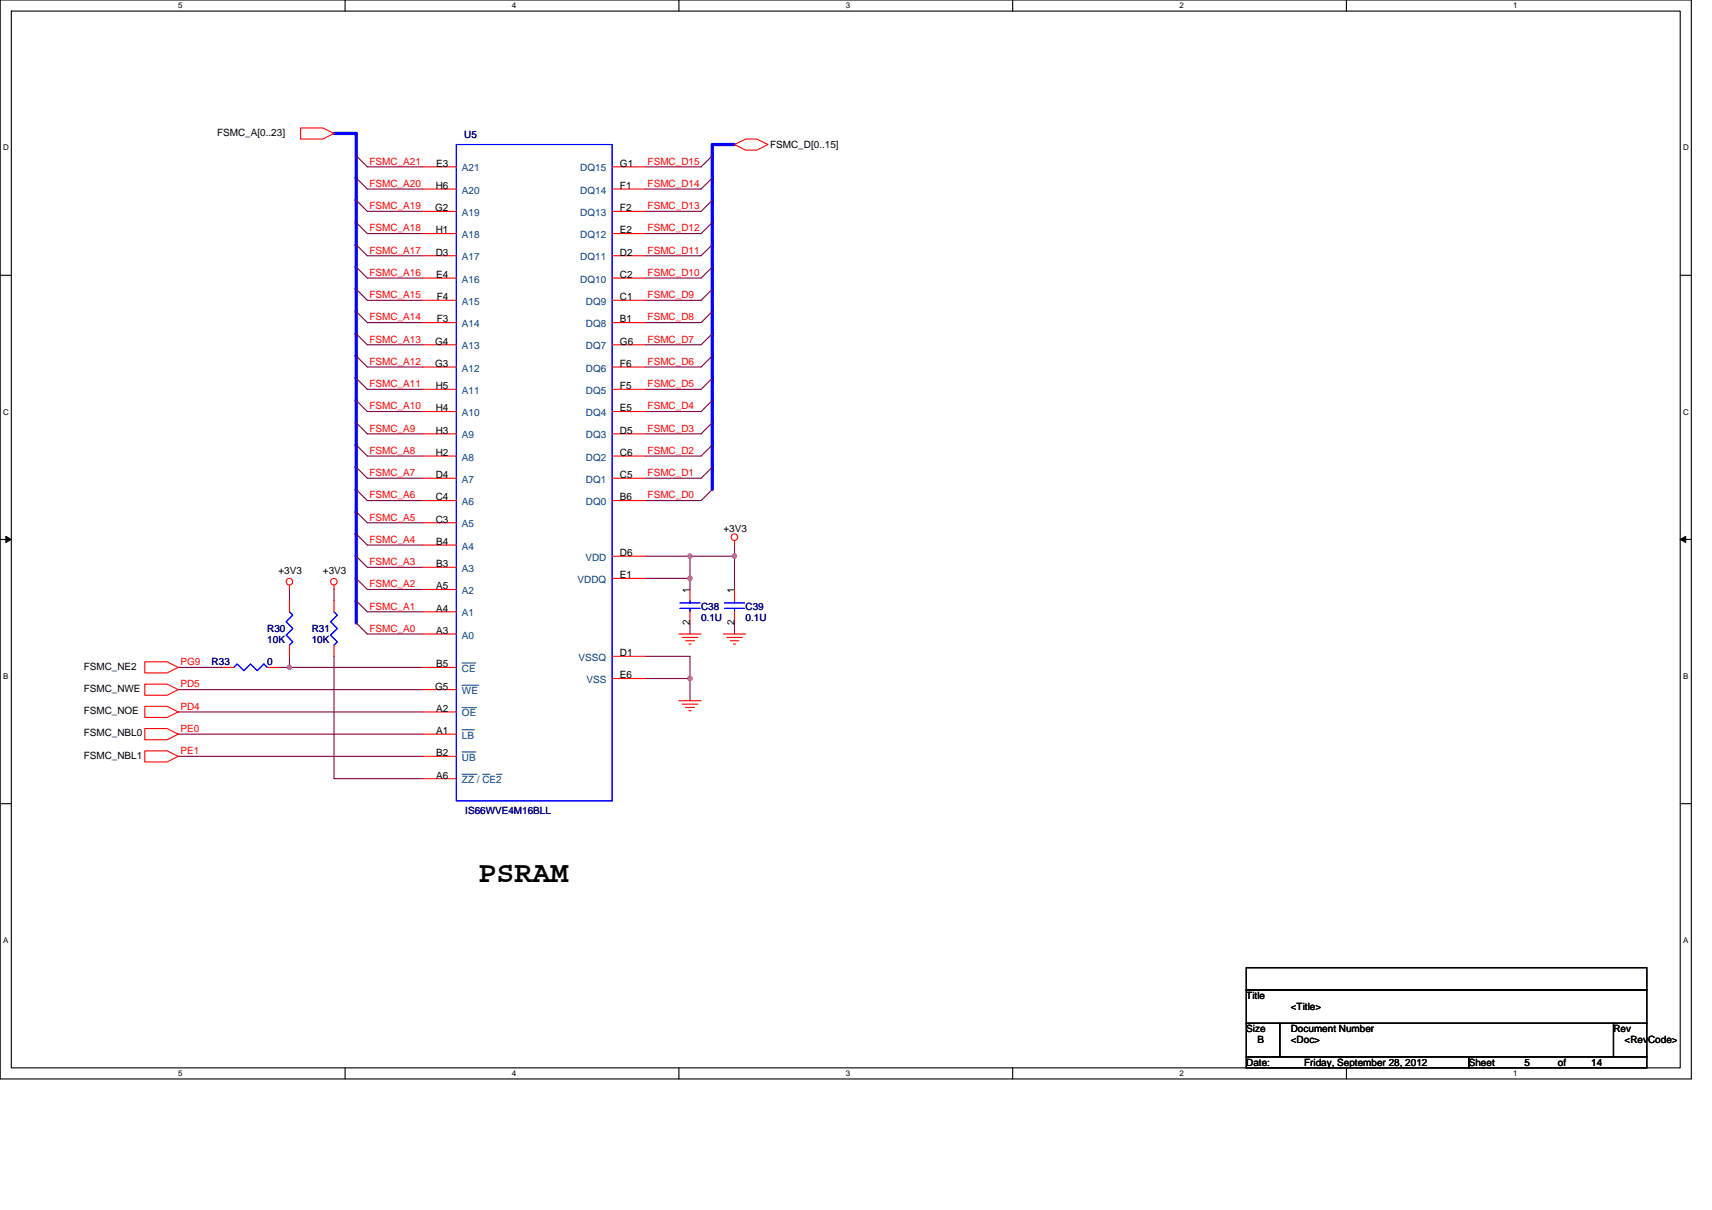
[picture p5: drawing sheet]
<svg xmlns="http://www.w3.org/2000/svg" width="297mm" height="210mm" viewBox="0 0 297 210" stroke-linecap="round" stroke-linejoin="round" font-family="sans-serif">
<path d="M0 0h293.5v187.2h-293.5zM2 1.9h289.5v183.4h-289.5z" fill="none" stroke="#000" stroke-width=".19"/>
<g fill="#fff">
<path d="M30.9 .2h.8v1.6h-.8z"/>
<path d="M30.9 185.5h.8v1.6h-.8z"/>
</g>
<path d="M59.9 0v1.9M59.9 185.3v1.9" fill="none" stroke="#000" stroke-width=".19"/>
<g fill="#fff">
<path d="M88.8 .2h.8v1.6h-.8z"/>
<path d="M88.8 185.5h.8v1.6h-.8z"/>
</g>
<path d="M117.8 0v1.9M117.8 185.3v1.9" fill="none" stroke="#000" stroke-width=".19"/>
<g fill="#fff">
<path d="M146.7 .2h.8v1.6h-.8z"/>
<path d="M146.7 185.5h.8v1.6h-.8z"/>
</g>
<path d="M175.7 0v1.9M175.7 185.3v1.9" fill="none" stroke="#000" stroke-width=".19"/>
<g fill="#fff">
<path d="M204.7 .2h.7v1.6h-.7z"/>
<path d="M204.7 185.5h.7v1.6h-.7z"/>
</g>
<path d="M233.6 0v1.9M233.6 185.3v1.9" fill="none" stroke="#000" stroke-width=".19"/>
<g fill="#fff">
<path d="M262.6 .2h.7v1.6h-.7z"/>
<path d="M262.6 185.5h.7v1.6h-.7z"/>
<path d="M.5 24.8h1v1.6h-1z"/>
<path d="M292 24.8h1v1.6h-1z"/>
<path d="M.5 70.7h1v1.5h-1z"/>
<path d="M292 70.7h1v1.5h-1z"/>
</g>
<path d="M0 47.8h2M291.5 47.8h2" fill="none" stroke="#000" stroke-width=".19"/>
<g fill="#fff">
<path d="M.5 116.5h.9v1.6h-.9z"/>
<path d="M292 116.5h.9v1.6h-.9z"/>
</g>
<path d="M0 93.6h2M291.5 93.6h2" fill="none" stroke="#000" stroke-width=".19"/>
<path d="M1 93.1l1 .5-1 .5zM291.5 93.6l1-.5v1z" fill="#000" stroke="#000" stroke-width=".17"/>
<g fill="#fff">
<path d="M.5 162.4h.9v1.5h-.9z"/>
<path d="M292 162.4h.9v1.5h-.9z"/>
</g>
<path d="M0 139.5h2M291.5 139.5h2M216.2 177.6h5.8v5.8h-5.8zM216.2 167.9h69.5v3.9h-69.5zM216.2 171.8h69.5v5.8h-69.5zM222 177.6h57.9v5.8h-57.9zM279.9 177.6h5.8v5.8h-5.8zM216.2 183.4h38.6v1.9h-38.6zM254.8 183.4h30.9v1.9h-30.9z" fill="none" stroke="#000" stroke-width=".19"/>
<g fill="none" stroke="#800040" stroke-width=".19">
<path d="M61.8 27l1.9 2h9.7M61.8 30.9l1.9 1.9h9.7M61.8 34.7l1.9 2h9.7M61.8 38.6l1.9 1.9h9.7M123.6 27l-2 2h-9.6M123.6 30.9l-2 1.9h-9.6M123.6 34.7l-2 2h-9.6M123.6 38.6l-2 1.9h-9.6M61.8 42.5l1.9 1.9h9.7M61.8 46.3l1.9 2h9.7M61.8 50.2l1.9 1.9h9.7M61.8 54l1.9 2h9.7"/>
<path d="M61.8 57.9l1.9 1.9h9.7M123.6 42.5l-2 1.9h-9.6M123.6 46.3l-2 2h-9.6M123.6 50.2l-2 1.9h-9.6M123.6 54l-2 2h-9.6M123.6 57.9l-2 1.9h-9.6M61.8 61.8l1.9 1.9h9.7M61.8 65.6l1.9 2h9.7M61.8 69.5l1.9 1.9h9.7M61.8 73.3l1.9 2h9.7M61.8 77.2l1.9 1.9h9.7M123.6 61.8l-2 1.9h-9.6"/>
<path d="M123.6 65.6l-2 2h-9.6M123.6 69.5l-2 1.9h-9.6M123.6 73.3l-2 2h-9.6M123.6 77.2l-2 1.9h-9.6M61.8 92.6l1.9 2h9.7M61.8 96.5l1.9 1.9h9.7M61.8 81.1l1.9 1.9h9.7M61.8 84.9l1.9 2h9.7M61.8 88.8l1.9 1.9h9.7M112 96.5h7.7M123.6 81.1l-2 1.9h-9.6M123.6 84.9l-2 2h-9.6"/>
<path d="M127.4 94.6v1.9M127.4 96.5v5.8M127.4 96.5h-7.7v3.9M30.9 115.8h7.7M30.9 119.7h42.5M48.3 115.8h1.9M50.2 102.3v1.9M50.2 115.8h23.2M50.2 113.9v1.9M58 102.3v1.9M58 113.9v21.2h15.4M61.8 100.4l1.9 1.9h9.7"/>
<path d="M61.8 104.2l1.9 2h9.7M61.8 108.1l1.9 1.9h9.7M112 113.9h7.7v3.9M112 117.8h7.7v3.8M112 100.4h7.7v1.9M119.7 108.1v1.9M127.4 108.1v1.9M30.9 123.5h42.5M30.9 127.4h42.5M30.9 131.3h42.5"/>
</g>
<g fill="#f0f" stroke="#f0f" stroke-width=".19">
<circle cx="119.7" cy="117.7" r=".38"/>
<circle cx="50.2" cy="115.8" r=".38"/>
<circle cx="119.7" cy="96.5" r=".38"/>
<circle cx="127.4" cy="96.5" r=".38"/>
<circle cx="119.7" cy="100.4" r=".38"/>
</g>
<path d="M58 23.2h3.8v84.9M127.4 25.1h-3.8v59.8" fill="none" stroke="#00f" stroke-width=".57"/>
<g fill="none" stroke="#f00" stroke-width=".19">
<path d="M52.2 22.2h3.8l2 1-2 .9h-3.8zM73.4 32.8h5.8M73.4 36.7h5.8M73.4 29h5.8M106.2 32.8h5.8M106.2 36.7h5.8M106.2 29h5.8M127.4 25.1l2-1h1.9l1.9 1-1.9 1h-1.9zM73.4 56h5.8M73.4 52.1h5.8M73.4 48.3h5.8M73.4 44.4h5.8"/>
<path d="M73.4 40.5h5.8M73.4 59.8h5.8M106.2 56h5.8M106.2 52.1h5.8M106.2 48.3h5.8M106.2 44.4h5.8M106.2 40.5h5.8M106.2 59.8h5.8M73.4 79.1h5.8M73.4 75.3h5.8M73.4 71.4h5.8M73.4 67.6h5.8"/>
<path d="M73.4 63.7h5.8M106.2 79.1h5.8M106.2 75.3h5.8M106.2 71.4h5.8M106.2 67.6h5.8M106.2 63.7h5.8M73.4 86.9h5.8M73.4 83h5.8M73.4 98.4h5.8M73.4 94.6h5.8M73.4 90.7h5.8M106.2 86.9h5.8"/>
<path d="M106.2 83h5.8M106.2 96.5h5.8M127.4 93.8v.8M25.1 114.9h3.9l1.9 .9-1.9 1h-3.9zM25.1 118.7h3.9l1.9 1-1.9 .9h-3.9zM38.6 115.8h2M46.4 115.8h1.9M50.2 101.5v.8M50.2 104.2v2M50.2 112v1.9M58 101.5v.8M58 104.2v2"/>
<path d="M58 112v1.9M73.4 115.8h5.8M73.4 119.7h5.8M73.4 110h5.8M73.4 106.2h5.8M73.4 102.3h5.8M106.2 113.9h5.8M106.2 100.4h5.8M106.2 117.8h5.8M117.8 110h3.8M118.4 110.6h2.7M119 111.2h1.5"/>
<path d="M119.5 111.8h.4M119.7 102.3v1.9M119.7 106.2v1.9M125.5 110h3.9M126.1 110.6h2.7M126.7 111.2h1.5M127.3 111.8h.3M127.4 102.3v1.9M127.4 106.2v1.9M25.1 122.6h3.9l1.9 .9-1.9 1h-3.9zM25.1 126.4h3.9l1.9 1-1.9 1h-3.9zM25.1 130.3h3.9l1.9 1-1.9 .9h-3.9z"/>
<path d="M73.4 127.4h5.8M73.4 123.5h5.8M73.4 135.1h5.8M73.4 131.3h5.8M117.8 121.6h3.8M118.4 122.2h2.7M119 122.8h1.5M119.5 123.3h.4"/>
<circle cx="127.4" cy="93.2" r=".57"/>
<circle cx="50.2" cy="100.9" r=".57"/>
<circle cx="57.9" cy="100.9" r=".57"/>
</g>
<path d="M79.2 25.1h27v113.9h-27zM40.6 115.8l.5-.6 1.2 1.2 1.2-1.2 1.1 1.2 1.2-1.2 .6 .6M50.2 106.2l.6 .5-1.1 1.2 1.1 1.2-1.1 1.1 1.1 1.2-.6 .6M58 106.2l.5 .5-1.1 1.2 1.1 1.2-1.1 1.1 1.1 1.2-.5 .6M118 105.6h3.5M118 104.6h3.5M119.7 104.2v.4M119.7 105.6v.6M125.7 105.6h3.5M125.7 104.6h3.5M127.4 104.2v.4M127.4 105.6v.6" fill="none" stroke="#00f" stroke-width=".19"/>
<path d="M80.2 115.1h2.4M80.2 118.9h2.8M80.2 126.6h2.1M80.2 122.8h2.5M80.2 134.4h2.6M80.2 130.5h2.4M83.7 134.4h1.3M86.1 134.4h1" fill="none" stroke="#004080" stroke-width=".17"/>
<text font-size="5.2" x="83" y="153">PSRAM</text>
<g font-size="1.7">
<text x="37.7" y="23.5">FSMC_A[0..23]</text>
<text x="75.7" y="28.9">E3</text>
<text x="107.6" y="28.9">G1</text>
<text x="133.6" y="25.7">FSMC_D[0..15]</text>
<text x="75.6" y="32.8">H6</text>
<text x="107.6" y="32.8">F1</text>
<text x="75.5" y="36.7">G2</text>
<text x="75.6" y="40.5">H1</text>
<text x="107.6" y="40.5">E2</text>
<text x="107.6" y="36.7">F2</text>
<text x="75.6" y="44.4">D3</text>
<text x="107.6" y="44.4">D2</text>
<text x="75.7" y="48.2">E4</text>
<text x="75.8" y="52.1">F4</text>
<text x="107.6" y="48.2">C2</text>
<text x="107.6" y="52.1">C1</text>
<text x="75.5" y="59.8">G4</text>
<text x="75.8" y="56">F3</text>
<text x="107.6" y="56">B1</text>
<text x="107.6" y="59.8">G6</text>
<text x="75.5" y="63.7">G3</text>
<text x="107.6" y="63.7">F6</text>
<text x="75.6" y="71.4">H4</text>
<text x="75.6" y="67.5">H5</text>
<text x="107.6" y="71.4">E5</text>
<text x="107.6" y="67.5">F5</text>
<text x="75.6" y="75.3">H3</text>
<text x="107.6" y="75.3">D5</text>
<text x="75.6" y="83">D4</text>
<text x="75.6" y="79.1">H2</text>
<text x="107.6" y="83">C5</text>
<text x="107.6" y="79.1">C6</text>
<text x="75.6" y="86.8">C4</text>
<text x="107.6" y="86.8">B6</text>
<text x="75.6" y="90.7">C3</text>
<text x="75.7" y="94.6">B4</text>
<text x="125.5" y="92.3">+3V3</text>
<text x="48.3" y="99.6">+3V3</text>
<text x="56" y="99.6">+3V3</text>
<text x="75.7" y="98.4">B3</text>
<text x="107.6" y="96.5">D6</text>
<text x="107.6" y="100.4">E1</text>
<text x="75.7" y="106.2">A4</text>
<text x="75.7" y="102.3">A5</text>
<text x="119.7" y="102.9" transform="rotate(-90 119.7 102.9)">1</text>
<text x="127.4" y="102.9" transform="rotate(-90 127.4 102.9)">1</text>
<text x="75.7" y="110">A3</text>
<text x="107.6" y="113.9">D1</text>
<text x="119.7" y="108.5" transform="rotate(-90 119.7 108.5)">2</text>
<text x="127.4" y="108.5" transform="rotate(-90 127.4 108.5)">2</text>
<text x="14.5" y="116.2">FSMC_NE2</text>
<text x="75.5" y="119.7">G5</text>
<text x="75.7" y="115.8">B5</text>
<text x="107.6" y="117.7">E6</text>
<text x="14.5" y="120.1">FSMC_NWE</text>
<text x="14.5" y="123.9">FSMC_NOE</text>
<text x="75.7" y="123.5">A2</text>
<text x="14.5" y="127.8">FSMC_NBL0</text>
<text x="14.5" y="131.7">FSMC_NBL1</text>
<text x="75.7" y="127.4">A1</text>
<text x="75.7" y="131.2">B2</text>
<text x="75.7" y="135.1">A6</text>
<text x="216.2" y="173.4">Title</text>
<text x="216.2" y="179.1">Size</text>
<text x="224" y="179.1">Document Number</text>
<text x="224" y="175.3">&lt;Title&gt;</text>
<text x="279.9" y="179.1">Rev</text>
<text x="216.2" y="184.9">Date:</text>
<text x="218.2" y="181.1">B</text>
<text x="224" y="181.1">&lt;Doc&gt;</text>
<text x="226.3" y="184.9">Friday, September 28, 2012</text>
<text x="254.8" y="184.9">Sheet</text>
<text x="264.5" y="184.9">5</text>
<text x="270.3" y="184.9">of</text>
<text x="276.1" y="184.9">14</text>
<text x="281.9" y="181.1">&lt;RevCode&gt;</text>
</g>
<g font-size="1.7" fill="#000080">
<text x="80.5" y="23.9">U5</text>
<text x="121.6" y="105.8">C38</text>
<text x="121.6" y="107.7">0.1U</text>
<text x="129.4" y="105.8">C39</text>
<text x="129.4" y="107.7">0.1U</text>
<text x="46.4" y="109.6">R30</text>
<text x="46.4" y="111.6">10K</text>
<text x="54.1" y="109.6">R31</text>
<text x="54.1" y="111.6">10K</text>
<text x="36.7" y="115.4">R33</text>
<text x="46.4" y="115.4">0</text>
<text x="80.7" y="141.3">IS66WVE4M16BLL</text>
</g>
<g font-size="1.7" fill="#f00">
<text x="64.1" y="28.6">FSMC_A21</text>
<text x="112.4" y="28.6">FSMC_D15</text>
<text x="64.1" y="32.4">FSMC_A20</text>
<text x="112.4" y="32.4">FSMC_D14</text>
<text x="64.1" y="36.3">FSMC_A19</text>
<text x="64.1" y="40.2">FSMC_A18</text>
<text x="112.4" y="36.3">FSMC_D13</text>
<text x="112.4" y="40.2">FSMC_D12</text>
<text x="64.1" y="44">FSMC_A17</text>
<text x="64.1" y="47.9">FSMC_A16</text>
<text x="112.4" y="44">FSMC_D11</text>
<text x="112.4" y="47.9">FSMC_D10</text>
<text x="64.1" y="51.7">FSMC_A15</text>
<text x="112.4" y="51.7">FSMC_D9</text>
<text x="64.1" y="55.6">FSMC_A14</text>
<text x="64.1" y="59.5">FSMC_A13</text>
<text x="112.4" y="55.6">FSMC_D8</text>
<text x="112.4" y="59.5">FSMC_D7</text>
<text x="64.1" y="63.3">FSMC_A12</text>
<text x="112.4" y="63.3">FSMC_D6</text>
<text x="64.1" y="67.2">FSMC_A11</text>
<text x="64.1" y="71">FSMC_A10</text>
<text x="112.4" y="67.2">FSMC_D5</text>
<text x="112.4" y="71">FSMC_D4</text>
<text x="64.1" y="74.9">FSMC_A9</text>
<text x="112.4" y="74.9">FSMC_D3</text>
<text x="64.1" y="78.8">FSMC_A8</text>
<text x="64.1" y="82.6">FSMC_A7</text>
<text x="112.4" y="82.6">FSMC_D1</text>
<text x="112.4" y="78.8">FSMC_D2</text>
<text x="64.1" y="86.5">FSMC_A6</text>
<text x="112.4" y="86.5">FSMC_D0</text>
<text x="64.1" y="94.2">FSMC_A4</text>
<text x="64.1" y="90.3">FSMC_A5</text>
<text x="64.1" y="98.1">FSMC_A3</text>
<text x="64.1" y="101.9">FSMC_A2</text>
<text x="64.1" y="105.8">FSMC_A1</text>
<text x="64.1" y="109.6">FSMC_A0</text>
<text x="31.3" y="115.4">PG9</text>
<text x="31.3" y="119.3">PD5</text>
<text x="31.3" y="123.2">PD4</text>
<text x="31.3" y="127">PE0</text>
<text x="31.3" y="130.9">PE1</text>
</g>
<g font-size="1.7" fill="#004080">
<text x="80.2" y="29.7">A21</text>
<text x="100.7" y="29.7">DQ15</text>
<text x="80.2" y="33.6">A20</text>
<text x="100.7" y="33.6">DQ14</text>
<text x="80.2" y="41.3">A18</text>
<text x="80.2" y="37.5">A19</text>
<text x="100.7" y="41.3">DQ12</text>
<text x="100.7" y="37.5">DQ13</text>
<text x="80.2" y="45.2">A17</text>
<text x="100.7" y="45.2">DQ11</text>
<text x="80.2" y="52.9">A15</text>
<text x="80.2" y="49">A16</text>
<text x="100.7" y="49">DQ10</text>
<text x="101.7" y="52.9">DQ9</text>
<text x="80.2" y="56.8">A14</text>
<text x="101.7" y="56.8">DQ8</text>
<text x="80.2" y="64.5">A12</text>
<text x="80.2" y="60.6">A13</text>
<text x="101.7" y="64.5">DQ6</text>
<text x="101.7" y="60.6">DQ7</text>
<text x="80.2" y="68.3">A11</text>
<text x="101.7" y="68.3">DQ5</text>
<text x="80.2" y="76.1">A9</text>
<text x="80.2" y="72.2">A10</text>
<text x="101.7" y="76.1">DQ3</text>
<text x="101.7" y="72.2">DQ4</text>
<text x="80.2" y="83.8">A7</text>
<text x="80.2" y="79.9">A8</text>
<text x="101.7" y="83.8">DQ1</text>
<text x="101.7" y="79.9">DQ2</text>
<text x="80.2" y="87.7">A6</text>
<text x="101.7" y="87.7">DQ0</text>
<text x="80.2" y="95.4">A4</text>
<text x="80.2" y="91.5">A5</text>
<text x="80.2" y="99.2">A3</text>
<text x="100.2" y="101.2">VDDQ</text>
<text x="101.6" y="97.3">VDD</text>
<text x="80.2" y="107">A1</text>
<text x="80.2" y="103.1">A2</text>
<text x="80.2" y="110.8">A0</text>
<text x="80.2" y="116.6">CE</text>
<text x="100.4" y="114.7">VSSQ</text>
<text x="101.7" y="118.5">VSS</text>
<text x="80.2" y="124.3">OE</text>
<text x="80.2" y="120.5">WE</text>
<text x="80.2" y="128.2">LB</text>
<text x="80.2" y="135.9">ZZ / CE2</text>
<text x="80.2" y="132">UB</text>
</g>
<g font-size="1.4">
<text x="30.9" y="1.5">5</text>
<text x="88.8" y="1.5">4</text>
<text x="146.7" y="1.5">3</text>
<text x="204.7" y="1.5">2</text>
<text x="262.6" y="1.5">1</text>
<text x=".5" y="26.1">D</text>
<text x="292" y="26.1">D</text>
<text x=".5" y="71.9">C</text>
<text x="292" y="71.9">C</text>
<text x=".5" y="117.8">B</text>
<text x="292" y="117.8">B</text>
<text x=".5" y="163.6">A</text>
<text x="292" y="163.6">A</text>
<text x="30.9" y="186.8">5</text>
<text x="88.8" y="186.8">4</text>
<text x="146.7" y="186.8">3</text>
<text x="204.7" y="186.8">2</text>
<text x="262.6" y="186.8">1</text>
</g>
</svg>
